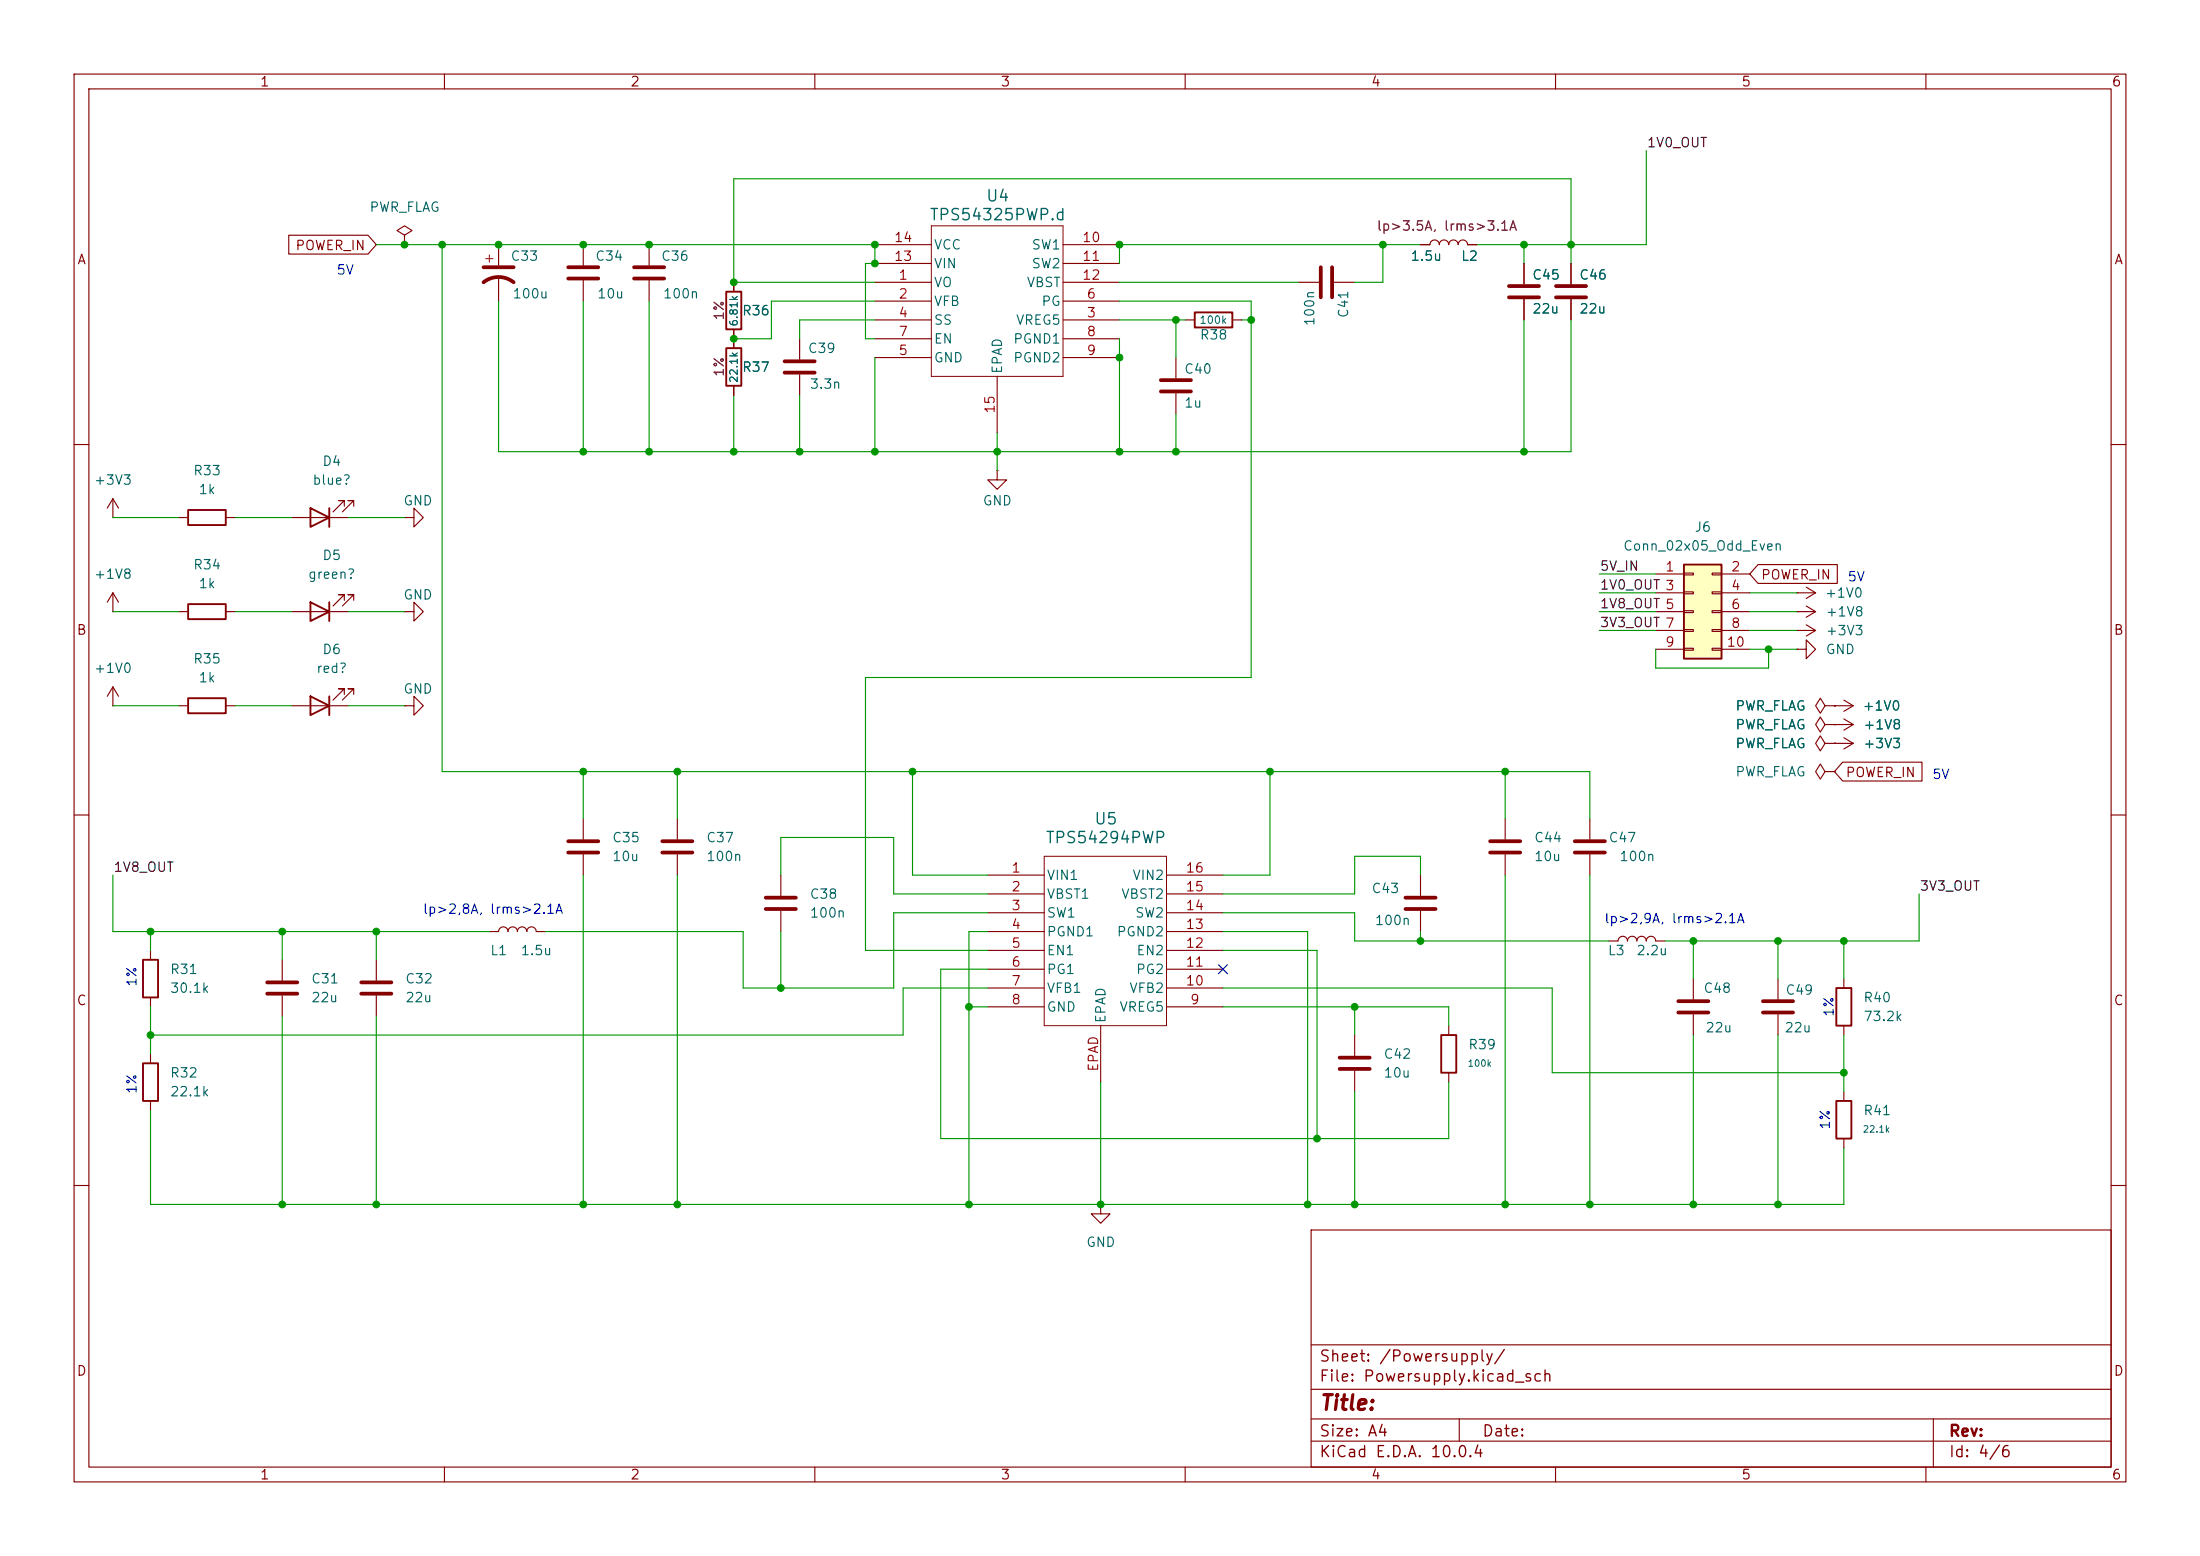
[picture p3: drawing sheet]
<svg xmlns="http://www.w3.org/2000/svg" width="297mm" height="210mm" viewBox="0 0 297 210" stroke-linecap="round" stroke-linejoin="round" font-family="sans-serif">
<g fill="none" stroke="#840000" stroke-width=".15">
<path d="M10 10h277v190h-277zM12 12h273v186h-273zM60 10v2M110 10v2M160 10v2M210 10v2M260 10v2M87.6 33v2.8M87.6 37.8v2.8M99.1 38.1v1.3M118.1 38.1h7.6M118.1 35.6h7.6"/>
<path d="M118.1 33h7.6M143.5 38.1h7.6M143.5 35.6h7.6M143.5 33h7.6M175.3 38.1h2.8M180.1 38.1h2.8M191.8 33h1.2a.64 .64 0 0 1 .7-.6 .64 .64 0 0 1 .6 .6 .64 .64 0 0 1 .6-.6 .64 .64 0 0 1 .7 .6 .64 .64 0 0 1 .6-.6 .64 .64 0 0 1 .6 .6 .64 .64 0 0 1 .7-.6 .64 .64 0 0 1 .6 .6h1.3M212.1 35.6v2.8M99.1 44.5v2.5M99.1 52.1v1.2M107.9 45.7v2.8M107.9 50.5v2.8"/>
<path d="M118.1 40.6h7.6M118.1 43.2h7.6M118.1 48.3h7.6M118.1 45.7h7.6M134.6 50.8v7.6M143.5 40.6h7.6M143.5 43.2h7.6M143.5 48.3h7.6M143.5 45.7h7.6M212.1 40.4v2.8M10 60h2M243.8 79.2l1.3 .8"/>
<path d="M285 60h2M242.6 80h.1M242.6 85.1h.1M242.6 87.6h1.2v-1.2l1.3 1.2-1.3 1.3v-1.3M242.6 87.6h.1M242.6 82.6h.1M242.6 80h2.5M242.6 85.1h2.5M242.6 82.6h2.5M243.8 84.3l1.3 .8M243.8 81.8l1.3 .8M245.1 80l-1.3 .8"/>
<path d="M245.1 85.1l-1.3 .8M245.1 82.6l-1.3 .7M246.4 97.8l-.7-1-.6 1 .6 1 .7-1h1.2M246.4 95.3l-.7-1.1-.6 1.1 .6 1 .7-1h1.2M247.6 95.3h.1M247.6 97.8h.1M247.6 95.3h2.6M247.6 97.8h2.6M248.9 94.5l1.3 .8M248.9 97l1.3 .8M248.9 99.6l1.3 .7M250.2 95.3l-1.3 .7"/>
<path d="M250.2 97.8l-1.3 .8M10 110h2M78.7 110.5v2.8M78.7 115.3v2.8M214.6 110.5v2.8M214.6 115.3v2.8M246.4 104.1l-.7-1-.6 1 .6 1.1 .7-1.1h1.2M246.4 100.3l-.7-1-.6 1 .6 1 .7-1h1.2M247.6 104.1h.1M247.6 100.3h.1M247.6 100.3h2.6M250.2 100.3l-1.3 .8"/>
<path d="M285 110h2M20.3 128.3v1.2M20.3 134.6v1.3M38.1 129.5v2.8M38.1 134.4v2.8M50.8 129.5v2.8M50.8 134.4v2.8M66 125.7h1.3a.64 .64 0 0 1 .6-.6 .64 .64 0 0 1 .7 .6 .64 .64 0 0 1 .6-.6 .64 .64 0 0 1 .6 .6 .64 .64 0 0 1 .7-.6 .64 .64 0 0 1 .6 .6 .64 .64 0 0 1 .7-.6 .64 .64 0 0 1 .6 .6h1.3M217.2 127h1.2a.64 .64 0 0 1 .7-.6 .64 .64 0 0 1 .6 .6 .64 .64 0 0 1 .6-.6 .64 .64 0 0 1 .7 .6 .64 .64 0 0 1 .6-.6 .64 .64 0 0 1 .6 .6 .64 .64 0 0 1 .7-.6 .64 .64 0 0 1 .6 .6h1.3M228.6 132.1v2.8M228.6 136.9v2.8M240 132.1v2.8"/>
<path d="M240 136.9v2.8M248.9 132.1v1.3M248.9 138.4v1.3M20.3 142.2v1.3M20.3 148.6v1.3M248.9 147.3v1.3M248.9 153.7v1.2M10 160h2M177 166h108v32h-108zM285 160h2M60 198v2M110 198v2"/>
<path d="M160 198v2M177 194.5h108M177 191.5h108M177 187.5h108M177 181.5h108M197 191.5v3M210 198v2M260 198v2M261 191.5v6.5"/>
</g>
<g fill="none" stroke="#840000" stroke-width=".51">
<path d="M85.6 36.1h4.1M85.6 37.6h4.1M178.3 36.1v4M179.8 36.1v4M210.1 38.6h4M105.9 48.8h4.1M105.9 50.3h4.1M210.1 40.1h4M76.7 113.5h4.1M76.7 115.1h4.1M212.6 113.5h4.1M212.6 115.1h4.1"/>
<path d="M36.1 132.6h4M36.1 134.1h4M48.8 132.6h4M48.8 134.1h4M226.6 135.1h4M226.6 136.7h4M238 135.1h4.1M238 136.7h4.1"/>
</g>
<path d="M98 39.4h2.1v5.1h-2.1zM98 47h2.1v5.1h-2.1zM19.3 129.5h2v5.1h-2zM247.9 133.4h2v5h-2zM19.3 143.5h2v5.1h-2zM247.9 148.6h2v5.1h-2z" fill="none" stroke="#840000" stroke-width=".25"/>
<path d="M125.7 30.5h17.8v20.3h-17.8z" fill="none" stroke="#840000" stroke-width=".14"/>
<path d="M227.3 76.2h5.1v12.7h-5.1z" fill="#ffffc2"/>
<path d="M161.3 42.2h5.1v2h-5.1zM25.4 68.8h5.1v2.1h-5.1zM41.9 68.6l2.5 1.3-2.5 1.2zM44.4 68.6v2.5M227.3 76.2h5.1v12.7h-5.1zM25.4 81.5h5.1v2.1h-5.1zM25.4 94.2h5.1v2.1h-5.1zM41.9 81.3l2.5 1.3-2.5 1.2zM41.9 94l2.5 1.3-2.5 1.2zM44.4 81.3v2.5M44.4 94v2.5M194.6 139.7h2v5.1h-2z" fill="none" stroke="#840000" stroke-width=".25"/>
<g fill="none" stroke="#840000" stroke-width=".15">
<path d="M39 31.7h10.7l1.1 1.3-1.1 1.3h-10.7zM54.6 31.8l1-.7-1-.6-1 .6 1 .7v1.2M54.6 33h.1M67.3 33v2.8M67.3 37.3v3.3M78.7 33v2.8M78.7 37.8v2.8M99.1 38.1v1.3M191.8 33h1.2M198.1 33h1.3M205.7 35.6v2.8M212.1 35.6v2.8"/>
<path d="M99.1 44.5v2.5M99.1 52.1v1.2M158.7 48.3v2.8M158.7 53.1v2.8M160 43.2h1.3M166.4 43.2h1.2M205.7 40.4v2.8M212.1 40.4v2.8M15.2 69.9h.1M15.2 67.3v2.6M15.2 67.3l-.7 1.3M15.2 67.3l.8 1.3"/>
<path d="M24.1 69.9h1.3M30.5 69.9h1.2M39.4 69.9h7.6M46.5 68.3v-.7h-.8h.8l-1.5 1.5M47.8 68.3v-.7h-.8h.8l-1.6 1.5M54.6 69.9h1.3v-1.3l1.2 1.3-1.2 1.2v-1.2M54.6 69.9h.1M134.6 63.5v1.3h1.3l-1.3 1.2-1.3-1.2h1.3M134.6 63.5h.1M223.5 77.5h3.8M227.3 77.3h1.3v.3h-1.3zM227.3 79.9h1.3v.2h-1.3z"/>
<path d="M231.1 77.3h1.3v.3h-1.3zM231.1 79.9h1.3v.2h-1.3zM232.4 77.5h3.8M237.3 76.2h10.7v2.5h-10.7l-1.1-1.2zM15.2 82.6h.1M15.2 95.3h.1M15.2 80l-.7 1.3M15.2 80l.8 1.3M15.2 80v2.6M15.2 92.7v2.6M15.2 92.7l-.7 1.3M15.2 92.7l.8 1.3"/>
<path d="M24.1 82.6h1.3M24.1 95.3h1.3M30.5 82.6h1.2M30.5 95.3h1.2M39.4 82.6h7.6M39.4 95.3h7.6M46.5 81v-.7h-.8h.8l-1.5 1.5M46.5 93.7v-.7h-.8h.8l-1.5 1.5M47.8 81v-.7h-.8h.8l-1.6 1.5M47.8 93.7v-.7h-.8h.8l-1.6 1.5M54.6 95.3h1.3v-1.3l1.2 1.3-1.2 1.2v-1.2M54.6 95.3h.1"/>
<path d="M54.6 82.6h1.3v-1.3l1.2 1.3-1.2 1.2v-1.2M54.6 82.6h.1M223.5 80h3.8M223.5 82.6h3.8M223.5 85.1h3.8M223.5 87.6h3.8M227.3 82.4h1.3v.3h-1.3zM227.3 85h1.3v.2h-1.3zM227.3 87.5h1.3v.3h-1.3zM231.1 82.4h1.3v.3h-1.3zM231.1 85h1.3v.2h-1.3zM231.1 87.5h1.3v.3h-1.3z"/>
<path d="M232.4 80h3.8M232.4 82.6h3.8M232.4 85.1h3.8M232.4 87.6h3.8M247.6 95.3h.1M247.6 97.8h.1M91.4 110.5v2.8M91.4 115.3v2.8M105.4 118.1v2.8M133.3 118.1h7.7M157.5 118.1h7.6M191.8 118.1v2.8"/>
<path d="M203.2 110.5v2.8M203.2 115.3v2.8M247.6 100.3h.1M248.8 102.9h10.7v2.5h-10.7l-1.2-1.3zM105.4 122.9v2.8M133.3 120.7h7.7M133.3 123.2h7.7M133.3 125.7h7.7M133.3 128.3h7.7M133.3 130.8h7.7M133.3 133.4h7.7M133.3 135.9h7.7"/>
<path d="M148.6 138.4v7.7M157.5 120.7h7.6M157.5 123.2h7.6M157.5 125.7h7.6M157.5 128.3h7.6M157.5 130.8h7.6M157.5 133.4h7.6M157.5 135.9h7.6M182.9 139.7v2.8M191.8 122.9v2.8M195.6 138.4v1.3M182.9 144.5v2.8"/>
<path d="M195.6 144.8v1.3M148.6 162.6v1.2h1.3l-1.3 1.3-1.3-1.3h1.3M148.6 162.6h.1"/>
</g>
<g fill="none" stroke="#840000" stroke-width=".51">
<path d="M65.3 38.1a3.3 3.3 0 0 1 4 0M65.3 36.1h4M76.7 36.1h4.1M76.7 37.6h4.1M203.7 38.6h4.1M156.7 51.3h4.1M156.7 52.8h4.1M203.7 40.1h4.1M89.4 113.5h4.1M89.4 115.1h4.1M201.2 113.5h4M201.2 115.1h4"/>
<path d="M103.4 121.2h4M103.4 122.7h4M189.7 121.2h4.1M189.7 122.7h4.1M180.8 142.7h4.1M180.8 144.3h4.1"/>
</g>
<path d="M141 115.6h16.5v22.8h-16.5z" fill="none" stroke="#840000" stroke-width=".14"/>
<g fill="none" stroke="#009600" stroke-width=".15">
<path d="M50.8 33h67.3v2.6h-1.3v10.1h1.3M59.7 33v71.1h154.9v6.4M151.1 38.1h24.2M186.7 33v5.1h-3.8M191.8 33h-40.7v2.6M205.7 33v2.6M212.1 35.6v-11.5h-113v14h19M222.2 20.3v12.7h-22.8M67.3 40.6v20.4h144.8v-17.8M78.7 40.6v20.4M87.6 40.6v20.4M99.1 53.3v7.7"/>
<path d="M107.9 53.3v7.7M118.1 43.2h-10.2v2.5M118.1 40.6h-14v5.1h-5M118.1 48.3v12.7M134.6 58.4v5.1M151.1 40.6h17.8v50.8h-52.1v36.9h16.5M151.1 43.2h8.9M151.1 45.7v15.3M158.7 43.2v5.1M158.7 55.9v5.1M167.6 43.2h1.3M205.7 43.2v17.8"/>
<path d="M15.2 69.9h8.9M31.7 69.9h7.7M47 69.9h7.6M215.9 77.5h7.6M15.2 95.3h8.9M15.2 82.6h8.9M31.7 95.3h7.7M31.7 82.6h7.7M47 95.3h7.6M47 82.6h7.6M215.9 82.6h7.6M215.9 85.1h7.6"/>
<path d="M215.9 80h7.6M223.5 87.6v2.6h15.3v-2.6M236.2 82.6h6.4M236.2 85.1h6.4M236.2 80h6.4M236.2 87.6h6.4M15.2 118.1v7.6h50.8M78.7 104.1v6.4M78.7 118.1v44.5M91.4 104.1v6.4M91.4 118.1v44.5M105.4 118.1v-5.1h15.2v7.7h12.7"/>
<path d="M123.2 104.1v14h10.1M171.4 104.1v14h-6.3M191.8 118.1v-2.5h-8.9v5.1h-17.8M203.2 104.1v6.4M203.2 118.1v44.5M214.6 118.1v44.5M20.3 125.7v2.6M20.3 135.9v6.3M38.1 125.7v3.8M38.1 137.2v25.4M50.8 125.7v3.8M50.8 137.2v25.4"/>
<path d="M105.4 125.7v7.7M130.8 135.9h2.5M133.3 123.2h-12.7v10.2h-20.3v-7.7h-26.6M133.3 133.4h-11.4v6.3h-101.6M133.3 125.7h-2.5v36.9M133.3 130.8h-6.3v22.9h68.6v-7.6M165.1 135.9h30.5v2.5M165.1 133.4h44.4v11.4h39.4M165.1 123.2h17.8v3.8h34.3M165.1 125.7h11.4v36.9M165.1 128.3h12.7v25.4M182.9 135.9v3.8"/>
<path d="M191.8 125.7v1.3M228.6 127v5.1M228.6 139.7v22.9M240 127v5.1M240 139.7v22.9M248.9 127v5.1M248.9 139.7v7.6M259.1 120.7v6.3h-34.3M20.3 149.9v12.7h228.6v-7.7M148.6 146.1v16.5M182.9 147.3v15.3"/>
</g>
<path d="M164.5 130.2l1.2 1.2M165.7 130.2l-1.2 1.2" fill="none" stroke="#000084" stroke-width=".15"/>
<g fill="#009600" stroke="#009600" stroke-width=".14">
<circle cx="130.8" cy="162.6" r=".46"/>
<circle cx="130.8" cy="135.9" r=".46"/>
<circle cx="148.6" cy="162.6" r=".46"/>
<circle cx="240" cy="162.6" r=".46"/>
<circle cx="228.6" cy="162.6" r=".46"/>
<circle cx="214.6" cy="162.6" r=".46"/>
<circle cx="203.2" cy="162.6" r=".46"/>
<circle cx="176.5" cy="162.6" r=".46"/>
<circle cx="182.9" cy="162.6" r=".46"/>
<circle cx="177.8" cy="153.7" r=".46"/>
<circle cx="203.2" cy="104.1" r=".46"/>
<circle cx="171.4" cy="104.1" r=".46"/>
<circle cx="191.8" cy="127" r=".46"/>
<circle cx="158.7" cy="43.2" r=".46"/>
<circle cx="182.9" cy="135.9" r=".46"/>
<circle cx="158.7" cy="61" r=".46"/>
<circle cx="168.9" cy="43.2" r=".46"/>
<circle cx="228.6" cy="127" r=".46"/>
<circle cx="240" cy="127" r=".46"/>
<circle cx="248.9" cy="144.8" r=".46"/>
<circle cx="248.9" cy="127" r=".46"/>
<circle cx="151.1" cy="61" r=".46"/>
<circle cx="151.1" cy="48.3" r=".46"/>
<circle cx="186.7" cy="33" r=".46"/>
<circle cx="205.7" cy="33" r=".46"/>
<circle cx="212.1" cy="33" r=".46"/>
<circle cx="151.1" cy="33" r=".46"/>
<circle cx="205.7" cy="61" r=".46"/>
<circle cx="134.6" cy="61" r=".46"/>
<circle cx="238.8" cy="87.6" r=".46"/>
<circle cx="78.7" cy="104.1" r=".46"/>
<circle cx="91.4" cy="104.1" r=".46"/>
<circle cx="78.7" cy="162.6" r=".46"/>
<circle cx="91.4" cy="162.6" r=".46"/>
<circle cx="123.2" cy="104.1" r=".46"/>
<circle cx="105.4" cy="133.4" r=".46"/>
<circle cx="118.1" cy="35.6" r=".46"/>
<circle cx="118.1" cy="33" r=".46"/>
<circle cx="87.6" cy="61" r=".46"/>
<circle cx="107.9" cy="61" r=".46"/>
<circle cx="78.7" cy="61" r=".46"/>
<circle cx="99.1" cy="45.7" r=".46"/>
<circle cx="99.1" cy="61" r=".46"/>
<circle cx="118.1" cy="61" r=".46"/>
<circle cx="38.1" cy="162.6" r=".46"/>
<circle cx="50.8" cy="162.6" r=".46"/>
<circle cx="20.3" cy="125.7" r=".46"/>
<circle cx="38.1" cy="125.7" r=".46"/>
<circle cx="50.8" cy="125.7" r=".46"/>
<circle cx="20.3" cy="139.7" r=".46"/>
<circle cx="99.1" cy="38.1" r=".46"/>
<circle cx="87.6" cy="33" r=".46"/>
<circle cx="78.7" cy="33" r=".46"/>
<circle cx="54.6" cy="33" r=".46"/>
<circle cx="59.7" cy="33" r=".46"/>
<circle cx="67.3" cy="33" r=".46"/>
</g>
<text font-size="2" fill="#840000" x="178" y="190.8">Title:</text>
<g font-size="1.5" fill="#006464">
<text x="133" y="27.6">U4</text>
<text x="125.4" y="30.1">TPS54325PWP.d</text>
<text x="147.6" y="111.7">U5</text>
<text x="141.1" y="114.2">TPS54294PWP</text>
</g>
<g font-size="1.5" fill="#840000">
<text x="178" y="184.2">Sheet: /Powersupply/</text>
<text x="178" y="186.9">File: Powersupply.kicad_sch</text>
<text x="178" y="197.1">KiCad E.D.A. 10.0.4</text>
<text x="178" y="194.3">Size: A4</text>
<text x="200" y="194.3">Date:</text>
<text x="263" y="194.3">Rev:</text>
<text x="263" y="197.1">Id: 4/6</text>
</g>
<g font-size="1.3" fill="#840000">
<text x="35" y="12">1</text>
<text x="85" y="12">2</text>
<text x="135" y="12">3</text>
<text x="185" y="12">4</text>
<text x="235" y="12">5</text>
<text x="285" y="12">6</text>
<text x="10.3" y="36">A</text>
<text x="39.8" y="34.1">POWER_IN</text>
<text x="285.3" y="36">A</text>
<text x="237.6" y="78.5">POWER_IN</text>
<text x="10.3" y="86">B</text>
<text x="285.3" y="86">B</text>
<text x="249.1" y="105.2">POWER_IN</text>
<text x="10.3" y="136">C</text>
<text x="285.3" y="136">C</text>
<text x="10.3" y="186">D</text>
<text x="285.3" y="186">D</text>
<text x="35" y="200">1</text>
<text x="85" y="200">2</text>
<text x="135" y="200">3</text>
<text x="185" y="200">4</text>
<text x="235" y="200">5</text>
<text x="285" y="200">6</text>
</g>
<g font-size="1.3" fill="#0f0f0f">
<text x="222.2" y="20.2">1V0_OUT</text>
<text x="215.9" y="77.3">5V_IN</text>
<text x="215.9" y="82.4">1V8_OUT 5</text>
<text x="215.9" y="79.9">1V0_OUT 3</text>
<text x="215.9" y="85">3V3_OUT 7</text>
<text x="15.2" y="118">1V8_OUT</text>
<text x="259.1" y="120.5">3V3_OUT</text>
</g>
<g font-size="1.3" fill="#006464">
<text x="49.8" y="28.9">PWR_FLAG</text>
<text x="68.8" y="35.5">C33</text>
<text x="80.3" y="35.5">C34</text>
<text x="89.2" y="35.5">C36</text>
<text x="126" y="34">VCC</text>
<text x="139.2" y="34">SW1</text>
<text x="190.3" y="35.5">1.5u</text>
<text x="197.2" y="35.5">L2</text>
<text x="69.1" y="40.6">100u</text>
<text x="80.5" y="40.6">10u</text>
<text x="89.4" y="40.6">100n</text>
<text x="126" y="41.6">VFB</text>
<text x="126" y="36.5">VIN</text>
<text x="126" y="39.1">VO</text>
<text x="138.5" y="39.1">VBST</text>
<text x="139.2" y="36.5">SW2</text>
<text x="140.5" y="41.6">PG</text>
<text x="206.8" y="38.1">C45</text>
<text x="213.1" y="38.1">C46</text>
<text x="100.1" y="42.9">R36</text>
<text x="109" y="48">C39</text>
<text x="126" y="44.2">SS</text>
<text x="126" y="46.7">EN</text>
<text x="136.7" y="46.7">PGND1</text>
<text x="137.1" y="44.2">VREG5</text>
<text x="161.9" y="46.1">R38</text>
<text x="177.8" y="44.1" transform="rotate(-90 177.8 44.1)">100n</text>
<text x="182.3" y="43" transform="rotate(-90 182.3 43)">C41</text>
<text x="206.8" y="42.6">22u</text>
<text x="213.1" y="42.6">22u</text>
<text x="100.1" y="50.5">R37</text>
<text x="109.2" y="52.8">3.3n</text>
<text x="126" y="49.2">GND</text>
<text x="135.6" y="50.5" transform="rotate(-90 135.6 50.5)">EPAD</text>
<text x="136.7" y="49.2">PGND2</text>
<text x="159.8" y="50.8">C40</text>
<text x="159.8" y="55.3">1u</text>
<text x="12.6" y="65.7">+3V3</text>
<text x="26" y="64.5">R33</text>
<text x="42.1" y="65.7">blue?</text>
<text x="43.4" y="63.2">D4</text>
<text x="26.7" y="67">1k</text>
<text x="54.4" y="68.5">GND</text>
<text x="132.6" y="68.5">GND</text>
<text x="26" y="77.2">R34</text>
<text x="43.4" y="75.9">D5</text>
<text x="219" y="74.6">Conn_02x05_Odd_Even</text>
<text x="228.7" y="72.1">J6</text>
<text x="12.6" y="78.4">+1V8</text>
<text x="26.7" y="79.7">1k</text>
<text x="41.5" y="78.4">green?</text>
<text x="54.4" y="81.2">GND</text>
<text x="246.3" y="81">+1V0</text>
<text x="246.4" y="83.5">+1V8</text>
<text x="26" y="89.9">R35</text>
<text x="43.4" y="88.6">D6</text>
<text x="246.4" y="88.6">GND</text>
<text x="246.4" y="86.1">+3V3</text>
<text x="12.6" y="91.1">+1V0</text>
<text x="26.7" y="92.4">1k</text>
<text x="42.6" y="91.1">red?</text>
<text x="54.4" y="93.9">GND</text>
<text x="234.2" y="101.3">PWR_FLAG</text>
<text x="234.2" y="98.8">PWR_FLAG</text>
<text x="234.2" y="96.2">PWR_FLAG</text>
<text x="251.4" y="96.2">+1V0</text>
<text x="251.5" y="98.8">+1V8</text>
<text x="251.5" y="101.3">+3V3</text>
<text x="234.2" y="105.1">PWR_FLAG</text>
<text x="82.6" y="114">C35</text>
<text x="82.6" y="116.5">10u</text>
<text x="95.3" y="116.5">100n</text>
<text x="95.3" y="114">C37</text>
<text x="141.2" y="119.1">VIN1</text>
<text x="152.8" y="119.1">VIN2</text>
<text x="207" y="114">C44</text>
<text x="207" y="116.5">10u</text>
<text x="217.1" y="114">C47</text>
<text x="218.5" y="116.5">100n</text>
<text x="109.2" y="124.2">100n</text>
<text x="109.2" y="121.6">C38</text>
<text x="141.2" y="121.6">VBST1</text>
<text x="141.2" y="124.2">SW1</text>
<text x="151.3" y="121.6">VBST2</text>
<text x="153.2" y="124.2">SW2</text>
<text x="185.1" y="120.9">C43</text>
<text x="185.5" y="125.2">100n</text>
<text x="22.9" y="131.8">R31</text>
<text x="66.1" y="129.2">L1</text>
<text x="70.2" y="129.2">1.5u</text>
<text x="141.2" y="126.7">PGND1</text>
<text x="141.2" y="129.2">EN1</text>
<text x="141.2" y="131.8">PG1</text>
<text x="150.7" y="126.7">PGND2</text>
<text x="153.3" y="131.8">PG2</text>
<text x="153.3" y="129.2">EN2</text>
<text x="217" y="129.2">L3</text>
<text x="220.8" y="129.2">2.2u</text>
<text x="22.9" y="134.3">30.1k</text>
<text x="41.9" y="133.1">C31</text>
<text x="41.9" y="135.6">22u</text>
<text x="54.6" y="133.1">C32</text>
<text x="54.6" y="135.6">22u</text>
<text x="141.2" y="134.3">VFB1</text>
<text x="141.2" y="136.9">GND</text>
<text x="151" y="136.9">VREG5</text>
<text x="152.4" y="134.3">VFB2</text>
<text x="229.9" y="134.3">C48</text>
<text x="241" y="134.6">C49</text>
<text x="251.5" y="135.6">R40</text>
<text x="149.6" y="138.2" transform="rotate(-90 149.6 138.2)">EPAD</text>
<text x="186.7" y="143.2">C42</text>
<text x="198.1" y="141.9">R39</text>
<text x="230.1" y="139.7">22u</text>
<text x="240.8" y="139.7">22u</text>
<text x="251.5" y="138.1">73.2k</text>
<text x="22.9" y="145.8">R32</text>
<text x="22.9" y="148.3">22.1k</text>
<text x="186.7" y="145.8">10u</text>
<text x="251.5" y="150.8">R41</text>
<text x="146.6" y="168.6">GND</text>
</g>
<text font-size="1.3" fill="#aa091f" x="65.2" y="35.8">+</text>
<g font-size="1.3" fill="#a90000">
<text x="120.6" y="35.5">13</text>
<text x="120.6" y="33">14</text>
<text x="146" y="33">10</text>
<text x="146" y="35.5">11</text>
<text x="121.2" y="40.6">2</text>
<text x="121.2" y="38.1">1</text>
<text x="146" y="38.1">12</text>
<text x="146.6" y="40.6">6</text>
<text x="121.2" y="43.2">4</text>
<text x="121.2" y="45.7">7</text>
<text x="146.6" y="43.2">3</text>
<text x="146.6" y="45.7">8</text>
<text x="121.2" y="48.2">5</text>
<text x="146.6" y="48.2">9</text>
<text x="134.6" y="55.9" transform="rotate(-90 134.6 55.9)">15</text>
<text x="224.7" y="77.4">1</text>
<text x="233.6" y="77.4">2</text>
<text x="233.6" y="80">4</text>
<text x="233.6" y="82.5">6</text>
<text x="224.7" y="87.6">9</text>
<text x="233" y="87.6">10</text>
<text x="233.6" y="85.1">8</text>
<text x="136.5" y="118.1">1</text>
<text x="160" y="118.1">16</text>
<text x="136.5" y="120.6">2</text>
<text x="136.5" y="123.2">3</text>
<text x="136.5" y="125.7">4</text>
<text x="160" y="125.7">13</text>
<text x="160" y="123.2">14</text>
<text x="160" y="120.6">15</text>
<text x="136.5" y="128.2">5</text>
<text x="136.5" y="130.8">6</text>
<text x="160" y="130.8">11</text>
<text x="160" y="128.2">12</text>
<text x="136.5" y="133.3">7</text>
<text x="136.5" y="135.9">8</text>
<text x="160" y="133.3">10</text>
<text x="160.6" y="135.9">9</text>
<text x="148.6" y="144.7" transform="rotate(-90 148.6 144.7)">EPAD</text>
</g>
<g font-size="1.3" fill="#840084">
<text x="185.8" y="31.5">lp&gt;3.5A, lrms&gt;3.1A</text>
<text x="98" y="43.3" transform="rotate(-90 98 43.3)">1%</text>
<text x="98" y="51" transform="rotate(-90 98 51)">1%</text>
</g>
<g font-size="1.3" fill="#0f00ab">
<text x="45.3" y="37.4">5V</text>
<text x="249.3" y="78.8">5V</text>
<text x="260.8" y="105.5">5V</text>
</g>
<g font-size="1.3" fill="#0000c2">
<text x="57" y="123.7">lp&gt;2,8A, lrms&gt;2.1A</text>
<text x="216.5" y="124.9">lp&gt;2,9A, lrms&gt;2.1A</text>
<text x="18.8" y="133.3" transform="rotate(-90 18.8 133.3)">1%</text>
<text x="247.9" y="137.3" transform="rotate(-90 247.9 137.3)">1%</text>
<text x="18.8" y="147.7" transform="rotate(-90 18.8 147.7)">1%</text>
<text x="247.4" y="152.6" transform="rotate(-90 247.4 152.6)">1%</text>
</g>
<g font-size="1" fill="#006464">
<text x="99.8" y="44.1" transform="rotate(-90 99.8 44.1)">6.81k</text>
<text x="161.8" y="44">100k</text>
<text x="99.8" y="51.8" transform="rotate(-90 99.8 51.8)">22.1k</text>
</g>
<g font-size=".9" fill="#006464">
<text x="198.1" y="144.2">100k</text>
<text x="251.4" y="153.1">22.1k</text>
</g>
</svg>
